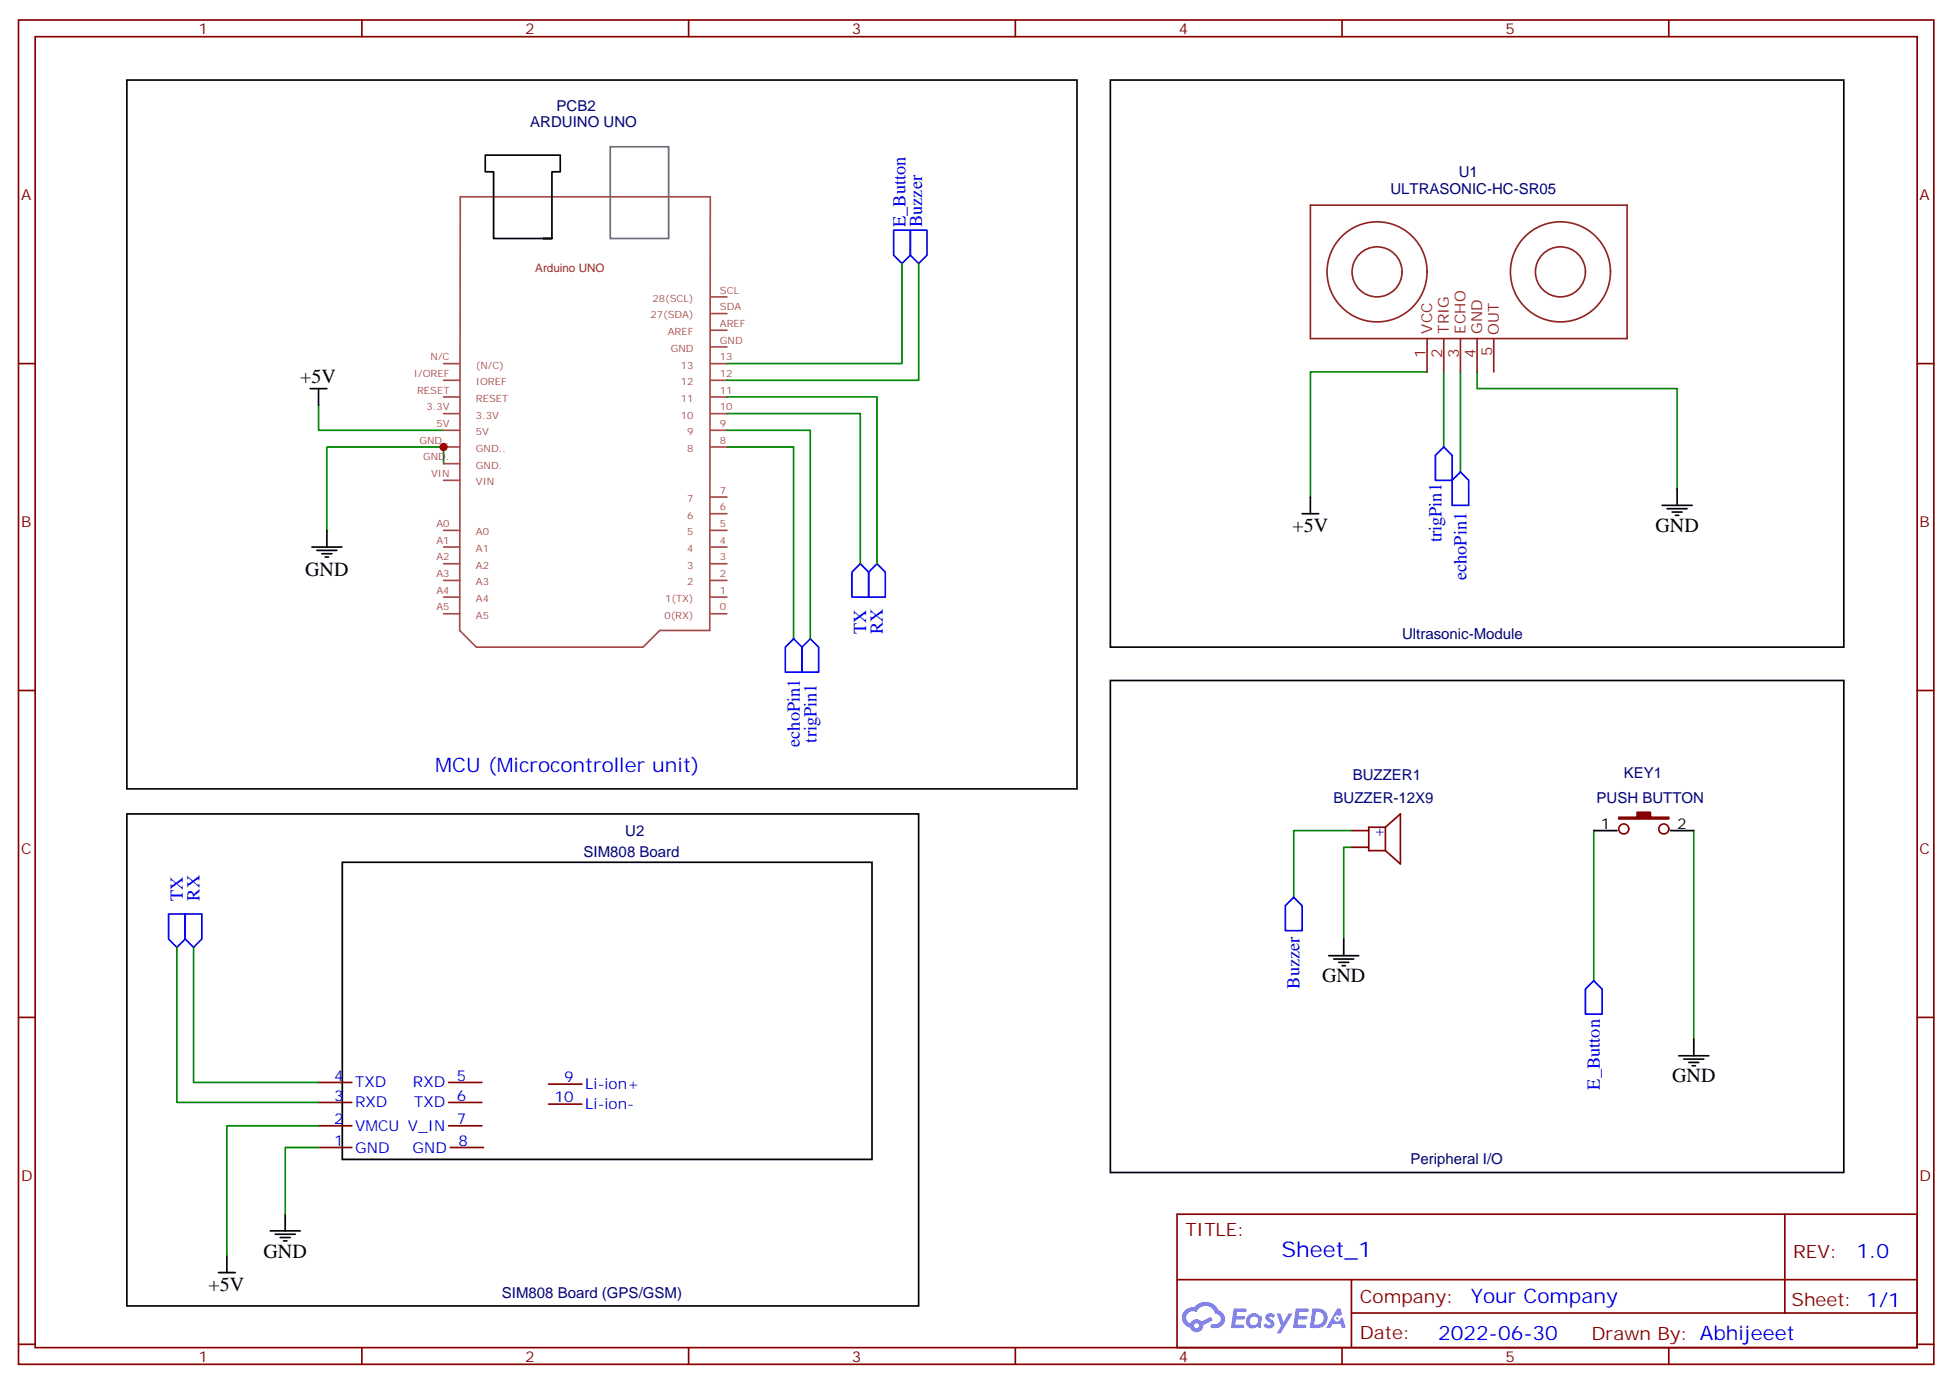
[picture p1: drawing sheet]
<svg xmlns="http://www.w3.org/2000/svg" width="414mm" height="293mm" viewBox="0 0 414 293" stroke-linecap="round" stroke-linejoin="round" font-family="sans-serif">
<g fill="none" stroke="#870000" stroke-width=".35">
<path d="M3.9 4.2h405.4v284.4h-405.4zM7.4 7.8h398.3v277.2h-398.3zM76.6 4.2v3.6M145.7 4.2v3.6M214.9 4.2v3.6M284 4.2v3.6M353.2 4.2v3.6M3.9 76.9h3.5M405.7 76.9h3.6M3.9 146h3.5M405.7 146h3.6M3.9 215.2h3.5"/>
<path d="M405.7 215.2h3.6M249.1 256.8h156.6v28.2h-156.6zM377.7 256.8v20.9M249.1 270.7h156.5M286 277.7h119.6M286 270.7v14.1M3.9 284.3h3.5M76.6 285v3.6M145.7 285v3.6M214.9 285v3.6M284 285v3.6M353.2 285v3.6"/>
<path d="M405.7 284.3h3.6"/>
</g>
<g fill="#5487ff">
<path d="M268.1 278a1.22 1.22 0 0 1 1.7 .3l-.4 .5a.47 .47 0 0 0-.3-.4 .47 .47 0 0 0-.5 .2v.2a1.55 1.55 0 0 1 1.1 1.5 1.34 1.34 0 0 1-2.3 .1l.5-.5 .7 .4a.29 .29 0 0 0 .3-.3 .29 .29 0 0 0-.2-.3 1.04 1.04 0 0 1-.6-1.7z"/>
<path d="M261.1 276.8h2.1a.43 .43 0 0 1 .5 0 .43 .43 0 0 1 .1 .5l-.4 .2h-1.6l-.1 .9h1.5a.37 .37 0 0 1 .3 .3 .37 .37 0 0 1-.4 .4h-1.5l-.2 1.1h1.3a.43 .43 0 0 1 .5 .1 .43 .43 0 0 1 .1 .4l-.4 .2h-2.4z"/>
<path d="M274.2 276.8h2.1a.43 .43 0 0 1 .5 0 .43 .43 0 0 1 .1 .5l-.3 .2h-1.6l-.2 .9h1.6a.37 .37 0 0 1 .3 .3 .37 .37 0 0 1-.4 .4h-1.6l-.1 1.1h1.2a.43 .43 0 0 1 .5 .1 .43 .43 0 0 1 .1 .4l-.3 .2h-2.5z"/>
<path d="M283 276.8h.7l.3 1.2-.6 .3a.69 .69 0 0 0-1 .3 .69 .69 0 0 0 .4 1 .69 .69 0 0 0 .9-.7l.5-.2 .6 2.2h-.8l-.3-.9h-1.7l-.5 .9h-.8z"/>
<path d="M270.2 277.8h.8l.6 1.9 1.1-1.9h.9l-2.6 4.2h-.8l.9-1.5z"/>
<path d="M277.8 276.8l-.6 4.1h1.3a2.11 2.11 0 0 0 2.5-2.1 2.11 2.11 0 0 0-2.5-2zM278.5 277.5a1.39 1.39 0 0 1 1.7 1.4 1.39 1.39 0 0 1-1.8 1.3h-.3z"/>
<path d="M264.1 278.4a1.47 1.47 0 0 0-.2 2.1 1.47 1.47 0 0 0 2.1 .1l.8 .3 .3-2.3-.2-.2-.4-.1a1.49 1.49 0 0 0-2.4 .1zM264.7 278.7a.92 .92 0 0 1 1.6 .6 .92 .92 0 0 1-1.3 1 .9 .9 0 0 1-.3-1.6z"/>
<path d="M250.8 277.1a2.18 2.18 0 0 0 1.1 3.7 1.44 1.44 0 0 0 1.6 1 1.44 1.44 0 0 0 1.2-1.5l2-1-.5-.8-1.9 1a1.47 1.47 0 0 0-2.4 .5 1.39 1.39 0 0 1-.7-2 1.39 1.39 0 0 1 2-.5 2.08 2.08 0 0 1 2.1-1.3 2.08 2.08 0 0 1 1.9 1.7 1.07 1.07 0 0 1 1.2 1 1.07 1.07 0 0 1-1.1 1.2h-.6a.43 .43 0 0 0-.5 .3 .43 .43 0 0 0 .4 .5 2 2 0 0 0 2.4-1 2 2 0 0 0-.7-2.5l-.4-.2a2.98 2.98 0 0 0-5.1-.7l-1.1 .1zM252.7 280.4a.55 .55 0 0 1 1.1 0 .55 .55 0 0 1-1.1 0z"/>
<circle cx="283" cy="278.9" r=".26"/>
</g>
<g fill="none" stroke="#008700" stroke-width=".35">
<path d="M190.9 55.7v21.2h-37.1M194.4 55.7v24.7h-40.6M302 78.7h-24.7v26.4M305.5 78.7v15.8M309.1 78.7v21.1M312.6 78.7v3.5h42.3v21.2M67.4 85.7v5.3h26.5M93.9 98.1v-3.6h-24.7v17.7M153.8 94.5h14.2v40.6M153.8 91h17.7v44.1M153.8 87.5h28.3v31.7M153.8 84h31.8v35.2"/>
<path d="M286.1 175.7h-12.3v14.1M286.1 179.2h-1.7v19.4M337.3 175.7v31.7M358.5 175.7v44.1M37.4 200.4v32.8h30M41 200.4v28.6h26.4M67.4 238.1h-19.4v27.5M67.4 242.7h-7v14.1"/>
</g>
<g fill="none" stroke="#000" stroke-width=".35">
<path d="M26.8 16.9h201.1v150h-201.1zM235 16.9h155.2v120h-155.2zM115 50.4h-10.5v-14.1h-1.8v-3.5h15.9v3.5h-1.8v14.1h-1.8h1.8M65.7 82.2h3.5M67.4 82.2v3.5M66 115.7h6.4M67.1 116.4h4.2M68.1 117.1h2.1M68.8 117.8h.7M69.2 112.2v3.5M275.6 108.7h3.5M277.3 105.1v3.6"/>
<path d="M351.8 106.9h6.3M352.8 107.6h4.2M353.9 108.3h2.1M354.6 109h.7M354.9 103.4v3.5M235 143.9h155.2v104.1h-155.2zM26.8 172.2h167.6v104h-167.6zM337.3 175.7h4.9M353.5 175.7h5M72.4 182.4h112.1v62.8h-112.1zM284.4 198.6v3.5M281.2 202.1h6.3"/>
<path d="M282.3 202.8h4.2M283.3 203.6h2.1M284 204.3h.7M358.5 219.8v3.5M355.3 223.3h6.3M356.3 224h4.3M357.4 224.7h2.1M358.1 225.4h.7M60.4 256.8v3.6M46.2 269.2h3.6M48 265.6v3.6M57.2 260.4h6.3"/>
<path d="M58.2 261.1h4.3M59.3 261.8h2.1M60 262.5h.7"/>
</g>
<path d="M189.1 48.7h3.6v5.3l-1.8 1.7-1.8-1.7zM192.7 48.7h3.5v5.3l-1.8 1.7-1.7-1.7zM305.5 94.5l1.8 1.8v5.3h-3.5v-5.3zM309.1 99.8l1.7 1.8v5.3h-3.5v-5.3zM182.1 119.2l1.7 1.8v5.3h-3.5v-5.3zM185.6 119.2l1.8 1.8v5.3h-3.6v-5.3zM168 135.1l1.7 1.8v5.3h-3.5v-5.3zM171.5 135.1l1.7 1.8v5.3h-3.5v-5.3zM35.7 193.3h3.5v5.3l-1.8 1.8-1.7-1.8zM39.2 193.3h3.5v5.3l-1.7 1.8-1.8-1.8zM273.8 189.8l1.8 1.8v5.2h-3.6v-5.2zM337.3 207.4l1.8 1.8v5.3h-3.6v-5.3z" fill="none" stroke="#00f" stroke-width=".35"/>
<g fill="none" stroke="#8c2424" stroke-width=".35">
<path d="M277.3 43.4h67v28.2h-67zM302 71.6v7.1M305.5 71.6v7.1M309.1 71.6v7.1M312.6 71.6v7.1M316.1 71.6v7.1"/>
<circle cx="291.4" cy="57.5" r="10.6"/>
<circle cx="291.4" cy="57.5" r="5.3"/>
<circle cx="330.2" cy="57.5" r="10.6"/>
<circle cx="330.2" cy="57.5" r="5.3"/>
</g>
<g fill="none" stroke="#a64a4a" stroke-width=".35">
<path d="M97.4 41.6h52.9l-.1 91.7h-10.6l-3.5 3.6h-35.3l-3.5-3.6zM93.9 76.9h3.4M150.4 76.9h3.4M150.4 66.3h3.4M150.4 62.8h3.4M150.4 69.8h3.4M150.4 73.4h3.4M93.9 87.5h3.4M93.9 91h3.4M93.9 94.5h3.4M93.9 80.4h3.4M93.9 98.1h3.4"/>
<path d="M93.9 84h3.4M150.4 87.5h3.4M150.4 91h3.4M150.4 94.5h3.4M150.4 80.4h3.4M150.4 84h3.4M93.9 115.7h3.4M93.9 112.2h3.4M93.9 119.2h3.4M93.9 101.6h3.4M150.4 115.7h3.4M150.4 105.1h3.4"/>
<path d="M150.4 112.2h3.4M150.4 119.2h3.4M150.4 108.7h3.4M93.9 129.8h3.4M93.9 126.3h3.4M93.9 122.8h3.4M150.4 129.8h3.4M150.4 126.3h3.4M150.4 122.8h3.4"/>
</g>
<path d="M129.2 31h12.3v19.4h-12.3z" fill="none" stroke="#666" stroke-width=".35"/>
<g fill="none" stroke="#870000" stroke-width=".35">
<path d="M286.1 179.2h3.6M286.1 175.7h3.6M293.2 175h-3.5v4.9h3.5M293.2 175v4.9M293.2 175l3.2-2.8v10.5l-3.2-2.8M67.4 238.1h7.1M67.4 233.2h7.1M67.4 229h7.1M94.9 238.1h7.1M94.9 233.2h7.1M94.9 229h7.1M116.1 229.3h7.1"/>
<path d="M116.1 233.5h7.1M67.4 242.7h7.1M95.3 242.7h7"/>
<circle cx="343.6" cy="175.3" r="1.06"/>
<circle cx="352.1" cy="175.3" r="1.06"/>
</g>
<path d="M342.6 172.9h3.9v-1.1h2.8v1.1h3.9v.3h-10.6z" fill="#870000" stroke="#870000" stroke-width=".35"/>
<circle cx="93.9" cy="94.5" r=".88" fill="#c00"/>
<text font-size="4.6" fill="#00f" x="271.2" y="265.8">Sheet_1</text>
<g font-size="4.2">
<text x="63.5" y="81">+5V</text>
<text x="273.5" y="112.6">+5V</text>
<text x="350.3" y="112.5">GND</text>
<text x="64.6" y="121.8">GND</text>
<text x="279.8" y="207.8">GND</text>
<text x="353.9" y="229">GND</text>
<text x="55.8" y="266">GND</text>
<text x="44.1" y="273.1">+5V</text>
</g>
<g font-size="4.2" fill="#00f">
<text x="92.1" y="163.3">MCU (Microcontroller unit)</text>
<text x="392.9" y="266.1">1.0</text>
<text x="311.3" y="275.6">Your Company</text>
<text x="304.3" y="283.4">2022-06-30</text>
</g>
<g font-size="3.9" fill="#00f">
<text x="191.6" y="48" transform="rotate(-90 191.6 48)">E_Button</text>
<text x="195.2" y="48" transform="rotate(-90 195.2 48)">Buzzer</text>
<text x="305.1" y="114.7" transform="rotate(-90 305.1 114.7)">trigPin1</text>
<text x="310.4" y="122.7" transform="rotate(-90 310.4 122.7)">echoPin1</text>
<text x="183.3" y="134.1" transform="rotate(-90 183.3 134.1)">TX</text>
<text x="186.8" y="134.1" transform="rotate(-90 186.8 134.1)">RX</text>
<text x="169.3" y="158" transform="rotate(-90 169.3 158)">echoPin1</text>
<text x="172.8" y="157.1" transform="rotate(-90 172.8 157.1)">trigPin1</text>
<text x="38.7" y="190.5" transform="rotate(-90 38.7 190.5)">TX</text>
<text x="42.2" y="190.5" transform="rotate(-90 42.2 190.5)">RX</text>
<text x="275" y="209.1" transform="rotate(-90 275 209.1)">Buzzer</text>
<text x="338.6" y="230.5" transform="rotate(-90 338.6 230.5)">E_Button</text>
</g>
<g font-size="3.9" fill="#800">
<text x="250.9" y="261.4">TITLE:</text>
<text x="379.5" y="266.1">REV:</text>
<text x="287.8" y="275.6">Company:</text>
<text x="379.1" y="276.2">Sheet: 1/1</text>
<text x="287.8" y="283.3">Date:</text>
<text x="336.8" y="283.4">Drawn By: Abhijeeet</text>
</g>
<g font-size="3.2" fill="#800">
<text x="42" y="7.2">1</text>
<text x="111.2" y="7.2">2</text>
<text x="180.3" y="7.2">3</text>
<text x="249.4" y="7.2">4</text>
<text x="318.6" y="7.2">5</text>
<text x="4.4" y="42.3">A</text>
<text x="406.3" y="42.3">A</text>
<text x="4.4" y="111.5">B</text>
<text x="406.3" y="111.5">B</text>
<text x="4.4" y="180.6">C</text>
<text x="406.3" y="180.6">C</text>
<text x="4.4" y="249.8">D</text>
<text x="406.3" y="249.8">D</text>
<text x="42" y="288">1</text>
<text x="111.2" y="288">2</text>
<text x="180.3" y="288">3</text>
<text x="249.4" y="288">4</text>
<text x="318.6" y="288">5</text>
</g>
<g font-size="3.2" fill="#000080">
<text x="117.8" y="23.4">PCB2</text>
<text x="112.2" y="26.9">ARDUINO UNO</text>
<text x="294.2" y="41">ULTRASONIC-HC-SR05</text>
<text x="308.7" y="37.5">U1</text>
<text x="296.7" y="135.1">Ultrasonic-Module</text>
<text x="286.3" y="164.9">BUZZER1</text>
<text x="343.7" y="164.5">KEY1</text>
<text x="282.2" y="169.8">BUZZER-12X9</text>
<text x="337.9" y="169.8">PUSH BUTTON</text>
<text x="132.3" y="176.8">U2</text>
<text x="123.5" y="181.3">SIM808 Board</text>
<text x="298.5" y="246.2">Peripheral I/O</text>
<text x="106.2" y="274.5">SIM808 Board (GPS/GSM)</text>
</g>
<g font-size="3.2" fill="#8d2323">
<text x="303.1" y="70.6" transform="rotate(-90 303.1 70.6)">VCC</text>
<text x="306.6" y="70.6" transform="rotate(-90 306.6 70.6)">TRIG</text>
<text x="310.1" y="70.6" transform="rotate(-90 310.1 70.6)">ECHO</text>
<text x="313.7" y="70.6" transform="rotate(-90 313.7 70.6)">GND</text>
<text x="317.2" y="70.9" transform="rotate(-90 317.2 70.9)">OUT</text>
<text x="301.7" y="75.7" transform="rotate(-90 301.7 75.7)">1</text>
<text x="305.2" y="75.7" transform="rotate(-90 305.2 75.7)">2</text>
<text x="308.7" y="75.7" transform="rotate(-90 308.7 75.7)">3</text>
<text x="312.2" y="75.7" transform="rotate(-90 312.2 75.7)">4</text>
<text x="315.8" y="75.4" transform="rotate(-90 315.8 75.4)">5</text>
</g>
<g font-size="3.2" fill="#00f">
<text x="290.7" y="176.7">+</text>
<text x="70.7" y="232.8">3</text>
<text x="70.7" y="228.6">4</text>
<text x="75.2" y="230">TXD</text>
<text x="87.4" y="230">RXD</text>
<text x="96.7" y="228.6">5</text>
<text x="96.7" y="232.8">6</text>
<text x="117.4" y="233.2">10</text>
<text x="119.4" y="229">9</text>
<text x="123.9" y="230.4">Li-ion+</text>
<text x="70.7" y="237.8">2</text>
<text x="75.2" y="239.2">VMCU V_IN</text>
<text x="75.2" y="234.2">RXD</text>
<text x="87.7" y="234.2">TXD</text>
<text x="96.7" y="237.8">7</text>
<text x="123.9" y="234.6">Li-ion-</text>
<text x="70.7" y="242.4">1</text>
<text x="75.2" y="243.8">GND</text>
<text x="87.3" y="243.8">GND</text>
<text x="97" y="242.4">8</text>
</g>
<g font-size="3.2">
<text x="338.8" y="175.3">1</text>
<text x="354.9" y="175.3">2</text>
</g>
<text font-size="2.5" fill="#c30" x="113.3" y="57.5">Arduino UNO</text>
<g font-size="2.1" fill="#a54b4b">
<text x="138.1" y="63.8">28(SCL)</text>
<text x="152.3" y="65.6">SDA</text>
<text x="152.3" y="62.1">SCL</text>
<text x="137.7" y="67.4">27(SDA)</text>
<text x="141.3" y="70.9">AREF</text>
<text x="152.3" y="69.2">AREF</text>
<text x="91.1" y="76.2">N/C</text>
<text x="100.7" y="77.9">(N/C)</text>
<text x="141.9" y="74.4">GND</text>
<text x="144.1" y="77.9">13</text>
<text x="152.3" y="76.2">13</text>
<text x="152.3" y="72.7">GND</text>
<text x="87.6" y="79.7">I/OREF</text>
<text x="88.3" y="83.3">RESET</text>
<text x="100.7" y="81.5">IOREF</text>
<text x="144.1" y="81.5">12</text>
<text x="152.3" y="79.7">12</text>
<text x="152.3" y="83.3">11</text>
<text x="90.2" y="86.8">3.3V</text>
<text x="100.7" y="88.5">3.3V</text>
<text x="100.7" y="85">RESET</text>
<text x="144.1" y="88.5">10</text>
<text x="144.1" y="85">11</text>
<text x="152.3" y="86.8">10</text>
<text x="88.8" y="93.8">GND..</text>
<text x="92.4" y="90.3">5V</text>
<text x="100.7" y="92.1">5V</text>
<text x="100.7" y="95.6">GND..</text>
<text x="145.4" y="95.6">8</text>
<text x="145.4" y="92.1">9</text>
<text x="152.3" y="93.8">8</text>
<text x="152.3" y="90.3">9</text>
<text x="89.5" y="97.4">GND.</text>
<text x="91.2" y="100.9">VIN</text>
<text x="100.7" y="99.1">GND.</text>
<text x="100.7" y="102.6">VIN</text>
<text x="145.4" y="106.2">7</text>
<text x="152.3" y="104.4">7</text>
<text x="152.3" y="108">6</text>
<text x="92.4" y="111.5">A0</text>
<text x="100.7" y="113.2">A0</text>
<text x="145.4" y="113.2">5</text>
<text x="145.4" y="109.7">6</text>
<text x="152.3" y="111.5">5</text>
<text x="92.4" y="115">A1</text>
<text x="92.4" y="118.5">A2</text>
<text x="100.7" y="116.8">A1</text>
<text x="145.4" y="116.8">4</text>
<text x="152.3" y="115">4</text>
<text x="152.3" y="118.5">3</text>
<text x="92.4" y="122.1">A3</text>
<text x="92.4" y="125.6">A4</text>
<text x="100.7" y="120.3">A2</text>
<text x="100.7" y="123.8">A3</text>
<text x="145.4" y="123.8">2</text>
<text x="145.4" y="120.3">3</text>
<text x="152.3" y="125.6">1</text>
<text x="152.3" y="122.1">2</text>
<text x="92.4" y="129.1">A5</text>
<text x="100.7" y="127.3">A4</text>
<text x="100.7" y="130.9">A5</text>
<text x="140.6" y="130.9">0(RX)</text>
<text x="140.8" y="127.3">1(TX)</text>
<text x="152.3" y="129.1">0</text>
</g>
</svg>
